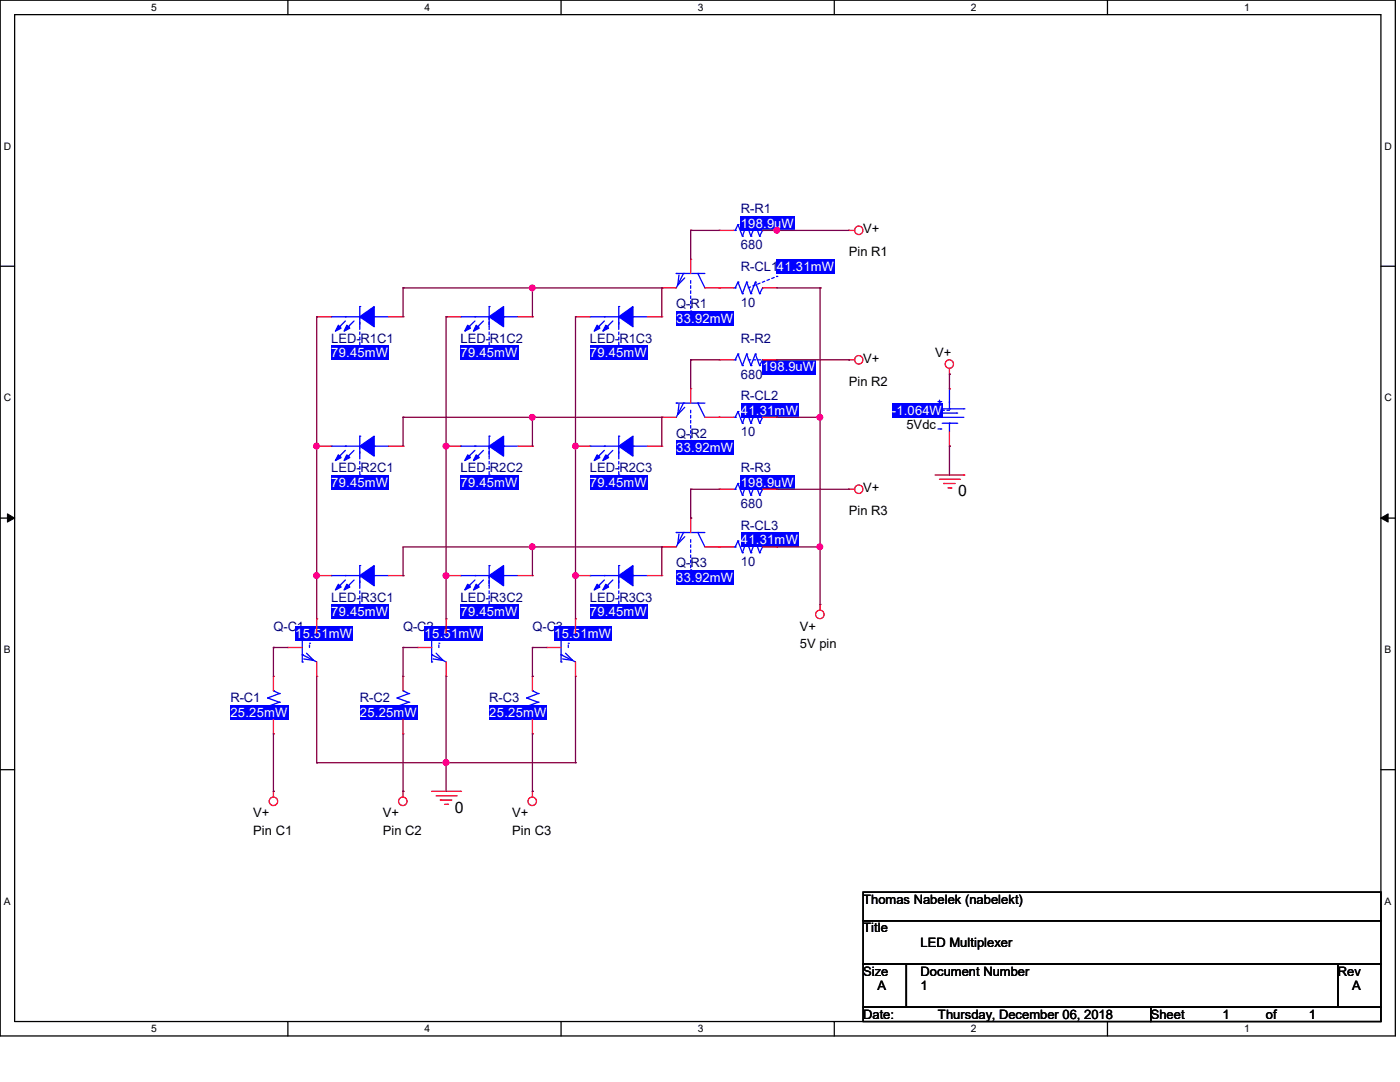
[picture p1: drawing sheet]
<svg xmlns="http://www.w3.org/2000/svg" width="279mm" height="216mm" viewBox="0 0 279 216" stroke-linecap="round" stroke-linejoin="round" font-family="sans-serif">
<path d="M0 0h278.5v206.7h-278.5zM2.9 2.9h272.7v200.9h-272.7z" fill="none" stroke="#000" stroke-width=".25"/>
<g fill="#fff">
<path d="M30.2 .3h1.1v2.3h-1.1z"/>
<path d="M30.2 204.1h1.1v2.3h-1.1z"/>
</g>
<path d="M57.4 0v2.9M57.4 203.8v2.9" fill="none" stroke="#000" stroke-width=".25"/>
<g fill="#fff">
<path d="M84.7 .3h1.1v2.3h-1.1z"/>
<path d="M84.7 204.1h1.1v2.3h-1.1z"/>
</g>
<path d="M112 0v2.9M112 203.8v2.9" fill="none" stroke="#000" stroke-width=".25"/>
<g fill="#fff">
<path d="M139.2 .3h1.1v2.3h-1.1z"/>
<path d="M139.2 204.1h1.1v2.3h-1.1z"/>
</g>
<path d="M166.5 0v2.9M166.5 203.8v2.9" fill="none" stroke="#000" stroke-width=".25"/>
<g fill="#fff">
<path d="M193.8 .3h1.1v2.3h-1.1z"/>
<path d="M193.8 204.1h1.1v2.3h-1.1z"/>
</g>
<path d="M221 0v2.9M221 203.8v2.9" fill="none" stroke="#000" stroke-width=".25"/>
<g fill="#fff">
<path d="M248.3 .3h1.1v2.3h-1.1z"/>
<path d="M248.3 204.1h1.1v2.3h-1.1z"/>
<path d="M.8 28h1.4v2.3h-1.4z"/>
<path d="M276.3 28h1.4v2.3h-1.4z"/>
<path d="M.8 78.2h1.4v2.3h-1.4z"/>
<path d="M276.3 78.2h1.4v2.3h-1.4z"/>
</g>
<path d="M0 53.1h2.9M275.6 53.1h2.9" fill="none" stroke="#000" stroke-width=".25"/>
<g fill="#fff">
<path d="M.8 128.5h1.3v2.2h-1.3z"/>
<path d="M276.3 128.5h1.3v2.2h-1.3z"/>
</g>
<path d="M0 103.4h2.9M275.6 103.4h2.9" fill="none" stroke="#000" stroke-width=".25"/>
<path d="M1.5 102.5l1.4 .9-1.4 .8zM275.6 103.4l1.4-.9v1.7z" fill="#000" stroke="#000" stroke-width=".2"/>
<g fill="#fff">
<path d="M.8 178.7h1.3v2.2h-1.3z"/>
<path d="M276.3 178.7h1.3v2.2h-1.3z"/>
</g>
<path d="M0 153.6h2.9M275.6 153.6h2.9M172.3 178h103.3v5.7h-103.3zM172.3 183.7h103.3v8.7h-103.3zM172.3 192.4h8.6v8.6h-8.6zM180.9 192.4h86.1v8.6h-86.1zM267 192.4h8.6v8.6h-8.6zM172.3 201h57.4v2.8h-57.4zM229.7 201h45.9v2.8h-45.9z" fill="none" stroke="#000" stroke-width=".25"/>
<g fill="none" stroke="#f00" stroke-width=".25">
<path d="M169.4 46h.1M169.4 46h1.2M169.4 71.8h.1M169.4 71.8h1.2M189.5 74.7h.1M189.5 73.5v1.2M169.4 97.6h.1M169.4 97.6h1.2M186.6 94.8h5.8M187.5 95.6h4M188.3 96.5h.1M188.3 96.5h2.3"/>
<path d="M189.2 97.4h.6M189.8 97.4h.1M191.5 95.6h.1M192.4 94.8h.1M163.7 120.6h.1M163.7 120.6v1.2M54.6 157.9h.1M54.6 157.9v1.1M80.4 157.9h.1M80.4 157.9v1.1M86.1 157.9h5.8M87 158.8h4"/>
<path d="M87.9 159.6h.1M87.9 159.6h2.3M91 158.8h.1M91.9 157.9h.1M106.3 157.9h.1M106.3 157.9v1.1M88.7 160.5h.6M89.3 160.5h.1"/>
<circle cx="171.4" cy="45.9" r=".83"/>
<circle cx="171.4" cy="71.8" r=".83"/>
<circle cx="189.5" cy="72.6" r=".83"/>
<circle cx="171.4" cy="97.6" r=".83"/>
<circle cx="163.6" cy="122.6" r=".85"/>
<circle cx="54.6" cy="159.9" r=".85"/>
<circle cx="80.4" cy="159.9" r=".85"/>
<circle cx="106.2" cy="159.9" r=".85"/>
</g>
<g fill="none" stroke="#00f" stroke-width=".25">
<path d="M53.4 139.3h.1M53.4 139.3l2.4 .8M54.6 137.8h.1M54.6 137.8l1.2 .6M55.8 138.4h.1M55.8 138.4l-2.4 .9M53.4 142.7h.1M53.4 141h.1M53.4 142.7l1.2 .6M53.4 141l2.4 .9M54.6 143.3h.1M54.6 143.3v.3"/>
<path d="M55.8 141.9h.1M55.8 140.1h.1M55.8 141.9l-2.4 .8M55.8 140.1l-2.4 .9"/>
</g>
<g fill="#00f">
<path d="M46 140.7h1.5v2.9h-1.5z"/>
<path d="M47.5 140.7h10v2.9h-10z"/>
</g>
<path d="M54.6 135h.1M54.6 135v2.8M54.6 146.4h.1M54.6 143.6v2.8" fill="none" stroke="#f00" stroke-width=".25"/>
<g fill="none" stroke="#00f" stroke-width=".25">
<path d="M146.4 57.4h.3M146.7 57.4h.1M147.3 56.3h.1M147.3 56.3l-.6 1.1M147.3 56.3l.9 2.3M148.2 58.6h.1M149 56.3h.1M149 56.3l-.8 2.3M149 56.3l.9 2.3M149.9 58.6h.1M150.7 56.3h.1M150.7 56.3l-.8 2.3"/>
<path d="M150.7 56.3l.9 2.3M151.6 58.6h.1M152.2 57.4h.1M152.2 57.4l-.6 1.2"/>
</g>
<g fill="#00f">
<path d="M155 51.7h3.1v2.9h-3.1z"/>
<path d="M158.1 51.7h8.5v2.9h-8.5z"/>
</g>
<path d="M149.3 57.4l5.7-2.2M155 55.2h.1" fill="none" stroke="#00f" stroke-width=".25" stroke-dasharray=".5"/>
<path d="M143.6 57.4h.1M143.6 57.4h2.8M152.2 57.4h2.8M155 57.4h.1" fill="none" stroke="#f00" stroke-width=".25"/>
<g fill="#00f" stroke="#00f" stroke-width=".25">
<path d="M97.6 89l2.9-2v4z" fill-rule="evenodd"/>
<path d="M95 90.8l.6 .5-1.1 .6z" fill-rule="evenodd"/>
<path d="M93.3 90.8l.6 .5-1.1 .6z" fill-rule="evenodd"/>
</g>
<path d="M91.9 89h.1M91.9 89h5.7M93.6 91h.1M94.8 89h.1M94.8 89.9l-1.2 1.1M95.3 91h.1M96.5 89.9l-1.2 1.1M97.6 87h.1M97.6 87v4M100.5 89h.1M100.5 89h2.9" fill="none" stroke="#00f" stroke-width=".25"/>
<g fill="#00f">
<path d="M91.9 94.8h1.5v2.9h-1.5z"/>
<path d="M93.4 94.8h10v2.9h-10z"/>
</g>
<path d="M97.6 89v5.8M97.6 94.8h.1" fill="none" stroke="#00f" stroke-width=".25" stroke-dasharray=".5"/>
<path d="M89 89h.1M89 89h2.9M103.4 89h2.9M106.3 89h.1" fill="none" stroke="#f00" stroke-width=".25"/>
<path d="M60.3 127.8h.1M60.3 130.6h.1M60.3 132.1h.1M60.3 130.6l2.9 1.5M60.3 126.3v5.8M61.2 130.3l1.4 1.5-2-.3M63.2 126.3l-2.9 1.5" fill="none" stroke="#00f" stroke-width=".25"/>
<g fill="#00f">
<path d="M58.9 124.9h1.5v2.9h-1.5z"/>
<path d="M60.4 124.9h10v2.9h-10z"/>
</g>
<path d="M61.8 129.2v-.8M61.8 128.4h.1" fill="none" stroke="#00f" stroke-width=".25" stroke-dasharray=".5"/>
<path d="M57.4 129.2h.1M57.4 129.2h2.9M63.2 123.5h.1M63.2 135h.1M63.2 123.5v2.8M63.2 132.1v2.9" fill="none" stroke="#f00" stroke-width=".25"/>
<g fill="#00f" stroke="#00f" stroke-width=".25">
<path d="M123.5 114.9l2.8-2v4z" fill-rule="evenodd"/>
<path d="M120.9 116.6l.6 .5-1.2 .6z" fill-rule="evenodd"/>
<path d="M119.2 116.6l.5 .5-1.1 .6z" fill-rule="evenodd"/>
</g>
<path d="M117.7 114.9h.1M117.7 114.9h5.8M119.5 116.9h.1M120.6 114.9h.1M120.6 115.7l-1.1 1.2M121.2 116.9h.1M122.3 115.7l-1.1 1.2M123.5 112.9h.1M123.5 112.9v4M126.3 114.9h.1M126.3 114.9h2.9" fill="none" stroke="#00f" stroke-width=".25"/>
<g fill="#00f">
<path d="M117.7 120.6h1.6v2.9h-1.6z"/>
<path d="M119.3 120.6h9.9v2.9h-9.9z"/>
</g>
<path d="M123.5 114.9v5.7M123.5 120.6h.1" fill="none" stroke="#00f" stroke-width=".25" stroke-dasharray=".5"/>
<path d="M114.9 114.9h.1M114.9 114.9h2.8M129.2 114.9h2.9M132.1 114.9h.1" fill="none" stroke="#f00" stroke-width=".25"/>
<g fill="#00f" stroke="#00f" stroke-width=".25">
<path d="M71.8 63.2l2.9-2v4z" fill-rule="evenodd"/>
<path d="M69.2 64.9l.6 .6-1.1 .6z" fill-rule="evenodd"/>
<path d="M67.5 64.9l.6 .6-1.2 .6z" fill-rule="evenodd"/>
</g>
<path d="M66.1 63.2h.1M66.1 63.2h5.7M67.8 65.2h.1M68.9 63.2h.1M68.9 64.1l-1.1 1.1M69.5 65.2h.1M70.7 64.1l-1.2 1.1M71.8 61.2h.1M71.8 61.2v4M74.7 63.2h.1M74.7 63.2h2.9" fill="none" stroke="#00f" stroke-width=".25"/>
<g fill="#00f">
<path d="M66.1 68.9h1.5v2.9h-1.5z"/>
<path d="M67.6 68.9h10v2.9h-10z"/>
</g>
<path d="M71.8 63.2v5.7M71.8 68.9h.1" fill="none" stroke="#00f" stroke-width=".25" stroke-dasharray=".5"/>
<path d="M63.2 63.2h.1M63.2 63.2h2.9M77.6 63.2h2.8M80.4 63.2h.1" fill="none" stroke="#f00" stroke-width=".25"/>
<g fill="#00f" stroke="#00f" stroke-width=".25">
<path d="M71.8 89l2.9-2v4z" fill-rule="evenodd"/>
<path d="M69.2 90.8l.6 .5-1.1 .6z" fill-rule="evenodd"/>
<path d="M67.5 90.8l.6 .5-1.2 .6z" fill-rule="evenodd"/>
</g>
<path d="M66.1 89h.1M66.1 89h5.7M67.8 91h.1M68.9 89h.1M68.9 89.9l-1.1 1.1M69.5 91h.1M70.7 89.9l-1.2 1.1M71.8 87h.1M71.8 87v4M74.7 89h.1M74.7 89h2.9" fill="none" stroke="#00f" stroke-width=".25"/>
<g fill="#00f">
<path d="M66.1 94.8h1.5v2.9h-1.5z"/>
<path d="M67.6 94.8h10v2.9h-10z"/>
</g>
<path d="M71.8 89v5.8M71.8 94.8h.1" fill="none" stroke="#00f" stroke-width=".25" stroke-dasharray=".5"/>
<path d="M63.2 89h.1M63.2 89h2.9M77.6 89h2.8M80.4 89h.1" fill="none" stroke="#f00" stroke-width=".25"/>
<g fill="none" stroke="#00f" stroke-width=".25">
<path d="M187.5 79.8v.6M189.5 77.6h.1M189.5 77.6v4M186.6 83.3h.1M186.6 83.3h5.8M186.6 81.6h5.8M187.2 80.1h.5M187.2 85.6h.5M187.5 80.4h.1M187.7 80.1h.1M187.7 85.6h.1M188 82.4h2.9"/>
<path d="M188 84.5h2.9M189.5 81.6h.1M189.5 84.5h.1M189.5 84.5v1.6M190.9 82.4h.1M190.9 84.5h.1M192.4 81.6h.1"/>
</g>
<g fill="#00f">
<path d="M178 80.4h4.6v2.9h-4.6z"/>
<path d="M182.6 80.4h5.4v2.9h-5.4z"/>
</g>
<path d="M188 81.9h.1M189.5 81.9h-1.5" fill="none" stroke="#00f" stroke-width=".25" stroke-dasharray=".5"/>
<path d="M189.5 77.6h.1M189.5 89h.1M189.5 86.1v2.9" fill="none" stroke="#f00" stroke-width=".25"/>
<g fill="none" stroke="#00f" stroke-width=".25">
<path d="M146.4 46h.3M146.7 46h.1M147.3 44.8h.1M147.3 44.8l-.6 1.2M147.3 44.8l.9 2.3M148.2 47.1h.1M149 44.8h.1M149 44.8l-.8 2.3M149 44.8l.9 2.3M149.9 47.1h.1M150.7 44.8h.1M150.7 44.8l-.8 2.3"/>
<path d="M150.7 44.8l.9 2.3M151.6 47.1h.1M152.2 46h.1M152.2 46l-.6 1.1"/>
</g>
<g fill="#00f">
<path d="M147.9 43.1h5.2v2.9h-5.2z"/>
<path d="M153.1 43.1h5.4v2.9h-5.4z"/>
</g>
<path d="M143.6 46h.1M143.6 46h2.8M152.2 46h2.8M155 46h.1" fill="none" stroke="#f00" stroke-width=".25"/>
<path d="M135 54.6h.1M135 54.6h5.7M135.5 54.9l-.2 2 1.4-1.4M136.4 54.6h.1M136.4 54.6l-1.4 2.8M139.3 54.6h.1M139.3 54.6l1.4 2.8" fill="none" stroke="#00f" stroke-width=".25"/>
<g fill="#00f">
<path d="M135 62.1h1.5v2.8h-1.5z"/>
<path d="M136.5 62.1h10v2.8h-10z"/>
</g>
<path d="M137.8 56v6.1M137.8 62.1h.1" fill="none" stroke="#00f" stroke-width=".25" stroke-dasharray=".5"/>
<path d="M132.1 57.4h.1M132.1 57.4h2.9M137.8 51.7h.1M137.8 51.7v2.9M140.7 57.4h2.9M143.6 57.4h.1" fill="none" stroke="#f00" stroke-width=".25"/>
<g fill="none" stroke="#00f" stroke-width=".25">
<path d="M146.4 83.3h.3M146.7 83.3h.1M147.3 82.1h.1M147.3 82.1l-.6 1.2M147.3 82.1l.9 2.4M148.2 84.5h.1M149 82.1h.1M149 82.1l-.8 2.4M149 82.1l.9 2.4M149.9 84.5h.1M150.7 82.1h.1M150.7 82.1l-.8 2.4"/>
<path d="M150.7 82.1l.9 2.4M151.6 84.5h.1M152.2 83.3h.1M152.2 83.3l-.6 1.2"/>
</g>
<g fill="#00f">
<path d="M147.9 80.4h1.5v2.9h-1.5z"/>
<path d="M149.4 80.4h10v2.9h-10z"/>
</g>
<path d="M143.6 83.3h.1M143.6 83.3h2.8M152.2 83.3h2.8M155 83.3h.1" fill="none" stroke="#f00" stroke-width=".25"/>
<g fill="#00f" stroke="#00f" stroke-width=".25">
<path d="M71.8 114.9l2.9-2v4z" fill-rule="evenodd"/>
<path d="M69.2 116.6l.6 .5-1.1 .6z" fill-rule="evenodd"/>
<path d="M67.5 116.6l.6 .5-1.2 .6z" fill-rule="evenodd"/>
</g>
<path d="M66.1 114.9h.1M66.1 114.9h5.7M67.8 116.9h.1M68.9 114.9h.1M68.9 115.7l-1.1 1.2M69.5 116.9h.1M70.7 115.7l-1.2 1.2M71.8 112.9h.1M71.8 112.9v4M74.7 114.9h.1M74.7 114.9h2.9" fill="none" stroke="#00f" stroke-width=".25"/>
<g fill="#00f">
<path d="M66.1 120.6h1.5v2.9h-1.5z"/>
<path d="M67.6 120.6h10v2.9h-10z"/>
</g>
<path d="M71.8 114.9v5.7M71.8 120.6h.1" fill="none" stroke="#00f" stroke-width=".25" stroke-dasharray=".5"/>
<path d="M63.2 114.9h.1M63.2 114.9h2.9M77.6 114.9h2.8M80.4 114.9h.1" fill="none" stroke="#f00" stroke-width=".25"/>
<g fill="#00f" stroke="#00f" stroke-width=".25">
<path d="M97.6 63.2l2.9-2v4z" fill-rule="evenodd"/>
<path d="M95 64.9l.6 .6-1.1 .6z" fill-rule="evenodd"/>
<path d="M93.3 64.9l.6 .6-1.1 .6z" fill-rule="evenodd"/>
</g>
<path d="M91.9 63.2h.1M91.9 63.2h5.7M93.6 65.2h.1M94.8 63.2h.1M94.8 64.1l-1.2 1.1M95.3 65.2h.1M96.5 64.1l-1.2 1.1M97.6 61.2h.1M97.6 61.2v4M100.5 63.2h.1M100.5 63.2h2.9" fill="none" stroke="#00f" stroke-width=".25"/>
<g fill="#00f">
<path d="M91.9 68.9h1.5v2.9h-1.5z"/>
<path d="M93.4 68.9h10v2.9h-10z"/>
</g>
<path d="M97.6 63.2v5.7M97.6 68.9h.1" fill="none" stroke="#00f" stroke-width=".25" stroke-dasharray=".5"/>
<path d="M89 63.2h.1M89 63.2h2.9M103.4 63.2h2.9M106.3 63.2h.1" fill="none" stroke="#f00" stroke-width=".25"/>
<g fill="none" stroke="#00f" stroke-width=".25">
<path d="M79.2 139.3h.1M79.2 139.3l2.4 .8M80.4 137.8h.1M80.4 137.8l1.2 .6M81.6 138.4h.1M81.6 138.4l-2.4 .9M79.2 142.7h.1M79.2 141h.1M79.2 142.7l1.2 .6M79.2 141l2.4 .9M80.4 143.3h.1M80.4 143.3v.3"/>
<path d="M81.6 141.9h.1M81.6 140.1h.1M81.6 141.9l-2.4 .8M81.6 140.1l-2.4 .9"/>
</g>
<g fill="#00f">
<path d="M71.8 140.7h1.5v2.9h-1.5z"/>
<path d="M73.3 140.7h10v2.9h-10z"/>
</g>
<path d="M80.4 135h.1M80.4 135v2.8M80.4 146.4h.1M80.4 143.6v2.8" fill="none" stroke="#f00" stroke-width=".25"/>
<path d="M112 127.8h.1M112 130.6h.1M112 132.1h.1M112 130.6l2.9 1.5M112 126.3v5.8M112.9 130.3l1.4 1.5-2-.3M114.9 126.3l-2.9 1.5" fill="none" stroke="#00f" stroke-width=".25"/>
<g fill="#00f">
<path d="M110.6 124.9h1.5v2.9h-1.5z"/>
<path d="M112.1 124.9h10v2.9h-10z"/>
</g>
<path d="M113.4 129.2v-.8M113.4 128.4h.1" fill="none" stroke="#00f" stroke-width=".25" stroke-dasharray=".5"/>
<path d="M109.1 129.2h.1M109.1 129.2h2.9M114.9 123.5h.1M114.9 135h.1M114.9 123.5v2.8M114.9 132.1v2.9" fill="none" stroke="#f00" stroke-width=".25"/>
<path d="M135 106.3h.1M135 106.3h5.7M135.5 106.6l-.2 1.9 1.4-1.4M136.4 106.3h.1M136.4 106.3l-1.4 2.8M139.3 106.3h.1M139.3 106.3l1.4 2.8" fill="none" stroke="#00f" stroke-width=".25"/>
<g fill="#00f">
<path d="M135 113.7h1.5v2.9h-1.5z"/>
<path d="M136.5 113.7h10v2.9h-10z"/>
</g>
<path d="M137.8 107.7v6M137.8 113.7h.1" fill="none" stroke="#00f" stroke-width=".25" stroke-dasharray=".5"/>
<path d="M132.1 109.1h.1M132.1 109.1h2.9M137.8 103.4h.1M137.8 103.4v2.9M140.7 109.1h2.9M143.6 109.1h.1" fill="none" stroke="#f00" stroke-width=".25"/>
<g fill="none" stroke="#00f" stroke-width=".25">
<path d="M105.1 139.3h.1M105.1 139.3l2.3 .8M106.3 137.8h.1M106.3 137.8l1.1 .6M107.4 138.4h.1M107.4 138.4l-2.3 .9M105.1 142.7h.1M105.1 141h.1M105.1 142.7l1.2 .6M105.1 141l2.3 .9M106.3 143.3h.1M106.3 143.3v.3"/>
<path d="M107.4 141.9h.1M107.4 140.1h.1M107.4 141.9l-2.3 .8M107.4 140.1l-2.3 .9"/>
</g>
<g fill="#00f">
<path d="M97.6 140.7h3.1v2.9h-3.1z"/>
<path d="M100.7 140.7h8.5v2.9h-8.5z"/>
</g>
<path d="M106.3 135h.1M106.3 135v2.8M106.3 146.4h.1M106.3 143.6v2.8" fill="none" stroke="#f00" stroke-width=".25"/>
<path d="M86.1 127.8h.1M86.1 130.6h.1M86.1 132.1h.1M86.1 130.6l2.9 1.5M86.1 126.3v5.8M87 130.3l1.4 1.5-2-.3M89 126.3l-2.9 1.5" fill="none" stroke="#00f" stroke-width=".25"/>
<g fill="#00f">
<path d="M84.7 124.9h3.1v2.9h-3.1z"/>
<path d="M87.8 124.9h8.5v2.9h-8.5z"/>
</g>
<path d="M87.6 129.2v-.8M87.6 128.4h.1" fill="none" stroke="#00f" stroke-width=".25" stroke-dasharray=".5"/>
<path d="M83.3 129.2h.1M83.3 129.2h2.8M89 123.5h.1M89 135h.1M89 123.5v2.8M89 132.1v2.9" fill="none" stroke="#f00" stroke-width=".25"/>
<path d="M135 80.4h.1M135 80.4h5.7M135.5 80.7l-.2 2 1.4-1.4M136.4 80.4h.1M136.4 80.4l-1.4 2.9M139.3 80.4h.1M139.3 80.4l1.4 2.9" fill="none" stroke="#00f" stroke-width=".25"/>
<g fill="#00f">
<path d="M135 87.9h1.5v2.9h-1.5z"/>
<path d="M136.5 87.9h10v2.9h-10z"/>
</g>
<path d="M137.8 81.9v6M137.8 87.9h.1" fill="none" stroke="#00f" stroke-width=".25" stroke-dasharray=".5"/>
<path d="M137.8 77.6h.1M137.8 77.6v2.8M132.1 83.3h.1M132.1 83.3h2.9M140.7 83.3h2.9M143.6 83.3h.1" fill="none" stroke="#f00" stroke-width=".25"/>
<g fill="#00f" stroke="#00f" stroke-width=".25">
<path d="M123.5 63.2l2.8-2v4z" fill-rule="evenodd"/>
<path d="M120.9 64.9l.6 .6-1.2 .6z" fill-rule="evenodd"/>
<path d="M119.2 64.9l.5 .6-1.1 .6z" fill-rule="evenodd"/>
</g>
<path d="M117.7 63.2h.1M117.7 63.2h5.8M119.5 65.2h.1M120.6 63.2h.1M120.6 64.1l-1.1 1.1M121.2 65.2h.1M122.3 64.1l-1.1 1.1M123.5 61.2h.1M123.5 61.2v4M126.3 63.2h.1M126.3 63.2h2.9" fill="none" stroke="#00f" stroke-width=".25"/>
<g fill="#00f">
<path d="M117.7 68.9h1.6v2.9h-1.6z"/>
<path d="M119.3 68.9h9.9v2.9h-9.9z"/>
</g>
<path d="M123.5 63.2v5.7M123.5 68.9h.1" fill="none" stroke="#00f" stroke-width=".25" stroke-dasharray=".5"/>
<path d="M114.9 63.2h.1M114.9 63.2h2.8M129.2 63.2h2.9M132.1 63.2h.1" fill="none" stroke="#f00" stroke-width=".25"/>
<g fill="none" stroke="#00f" stroke-width=".25">
<path d="M146.4 97.6h.3M146.7 97.6h.1M147.3 96.5h.1M147.3 96.5l-.6 1.1M147.3 96.5l.9 2.3M148.2 98.8h.1M149 96.5h.1M149 96.5l-.8 2.3M149 96.5l.9 2.3M149.9 98.8h.1M150.7 96.5h.1M150.7 96.5l-.8 2.3"/>
<path d="M150.7 96.5l.9 2.3M151.6 98.8h.1M152.2 97.6h.1M152.2 97.6l-.6 1.2"/>
</g>
<g fill="#00f">
<path d="M147.9 94.8h5.2v2.9h-5.2z"/>
<path d="M153.1 94.8h5.4v2.9h-5.4z"/>
</g>
<path d="M143.6 97.6h.1M143.6 97.6h2.8M152.2 97.6h2.8M155 97.6h.1" fill="none" stroke="#f00" stroke-width=".25"/>
<g fill="#00f" stroke="#00f" stroke-width=".25">
<path d="M97.6 114.9l2.9-2v4z" fill-rule="evenodd"/>
<path d="M95 116.6l.6 .5-1.1 .6z" fill-rule="evenodd"/>
<path d="M93.3 116.6l.6 .5-1.1 .6z" fill-rule="evenodd"/>
</g>
<path d="M91.9 114.9h.1M91.9 114.9h5.7M93.6 116.9h.1M94.8 114.9h.1M94.8 115.7l-1.2 1.2M95.3 116.9h.1M96.5 115.7l-1.2 1.2M97.6 112.9h.1M97.6 112.9v4M100.5 114.9h.1M100.5 114.9h2.9" fill="none" stroke="#00f" stroke-width=".25"/>
<g fill="#00f">
<path d="M91.9 120.6h1.5v2.9h-1.5z"/>
<path d="M93.4 120.6h10v2.9h-10z"/>
</g>
<path d="M97.6 114.9v5.7M97.6 120.6h.1" fill="none" stroke="#00f" stroke-width=".25" stroke-dasharray=".5"/>
<path d="M89 114.9h.1M89 114.9h2.9M103.4 114.9h2.9M106.3 114.9h.1" fill="none" stroke="#f00" stroke-width=".25"/>
<g fill="none" stroke="#00f" stroke-width=".25">
<path d="M146.4 71.8h.3M146.7 71.8h.1M147.3 70.7h.1M147.3 70.7l-.6 1.1M147.3 70.7l.9 2.2M148.2 72.9h.1M149 70.7h.1M149 70.7l-.8 2.2M149 70.7l.9 2.2M149.9 72.9h.1M150.7 70.7h.1M150.7 70.7l-.8 2.2"/>
<path d="M150.7 70.7l.9 2.2M151.6 72.9h.1M152.2 71.8h.1M152.2 71.8l-.6 1.1"/>
</g>
<g fill="#00f">
<path d="M152.2 71.8h4.4v2.9h-4.4z"/>
<path d="M156.6 71.8h6.2v2.9h-6.2z"/>
</g>
<path d="M149.3 71.8h2.9M152.2 71.8h.1" fill="none" stroke="#00f" stroke-width=".25" stroke-dasharray=".5"/>
<path d="M143.6 71.8h.1M143.6 71.8h2.8M152.2 71.8h2.8M155 71.8h.1" fill="none" stroke="#f00" stroke-width=".25"/>
<g fill="#00f" stroke="#00f" stroke-width=".25">
<path d="M123.5 89l2.8-2v4z" fill-rule="evenodd"/>
<path d="M120.9 90.8l.6 .5-1.2 .6z" fill-rule="evenodd"/>
<path d="M119.2 90.8l.5 .5-1.1 .6z" fill-rule="evenodd"/>
</g>
<path d="M117.7 89h.1M117.7 89h5.8M119.5 91h.1M120.6 89h.1M120.6 89.9l-1.1 1.1M121.2 91h.1M122.3 89.9l-1.1 1.1M123.5 87h.1M123.5 87v4M126.3 89h.1M126.3 89h2.9" fill="none" stroke="#00f" stroke-width=".25"/>
<g fill="#00f">
<path d="M117.7 94.8h1.6v2.9h-1.6z"/>
<path d="M119.3 94.8h9.9v2.9h-9.9z"/>
</g>
<path d="M123.5 89v5.8M123.5 94.8h.1" fill="none" stroke="#00f" stroke-width=".25" stroke-dasharray=".5"/>
<path d="M114.9 89h.1M114.9 89h2.8M129.2 89h2.9M132.1 89h.1" fill="none" stroke="#f00" stroke-width=".25"/>
<g fill="none" stroke="#00f" stroke-width=".25">
<path d="M146.4 109.1h.3M146.7 109.1h.1M147.3 107.9h.1M147.3 107.9l-.6 1.2M147.3 107.9l.9 2.4M148.2 110.3h.1M149 107.9h.1M149 107.9l-.8 2.4M149 107.9l.9 2.4M149.9 110.3h.1M150.7 107.9h.1M150.7 107.9l-.8 2.4"/>
<path d="M150.7 107.9l.9 2.4M151.6 110.3h.1M152.2 109.1h.1M152.2 109.1l-.6 1.2"/>
</g>
<g fill="#00f">
<path d="M147.9 106.3h1.5v2.8h-1.5z"/>
<path d="M149.4 106.3h10v2.8h-10z"/>
</g>
<path d="M143.6 109.1h.1M143.6 109.1h2.8M152.2 109.1h2.8M155 109.1h.1" fill="none" stroke="#f00" stroke-width=".25"/>
<g fill="none" stroke="#800040" stroke-width=".25">
<path d="M80.4 57.4h.1M80.4 57.4v5.8M80.4 57.4h51.7M106.3 57.4h.1M106.3 57.4v5.8M132.1 57.4h.1M132.1 57.4v5.8M137.8 46h.1M137.8 46h5.8M137.8 46v5.7M152.2 46h17.2M155 46h.1"/>
<path d="M155 57.4h8.7M163.7 57.4h.1M163.7 57.4v63.2M63.2 63.2h.1M63.2 63.2v60.3M89 63.2h.1M89 63.2v60.3M114.9 63.2h.1M114.9 63.2v60.3M137.8 71.8h.1M137.8 71.8v5.8M137.8 71.8h5.8"/>
<path d="M155 71.8h14.4M169.4 71.8h.1M189.5 74.7h.1M189.5 74.7v2.9M63.2 89h.1M80.4 83.3h.1M80.4 83.3v5.7M80.4 83.3h51.7M89 89h.1M106.3 83.3h.1M106.3 83.3v5.7M114.9 89h.1"/>
<path d="M132.1 83.3h.1M132.1 83.3v5.7M137.8 97.6h.1M137.8 97.6v5.8M137.8 97.6h5.8M155 83.3h8.7M155 97.6h14.4M163.7 83.3h.1M169.4 97.6h.1M189.5 89h.1M189.5 89v5.8M63.2 114.9h.1"/>
<path d="M80.4 114.9h.1M89 114.9h.1M106.3 109.1h.1M106.3 109.1v5.8M114.9 114.9h.1M132.1 109.1h.1M132.1 109.1h-51.7v5.8M132.1 109.1v5.8M137.8 103.4h.1M155 109.1h8.7M163.7 109.1h.1M54.6 129.2h.1"/>
<path d="M54.6 129.2h2.8M54.6 129.2v5.8M63.2 135v17.2M80.4 129.2h.1M80.4 129.2h2.9M80.4 129.2v5.8M89 135v22.9M106.3 129.2h.1M106.3 135h.1M106.3 129.2h2.8M106.3 129.2v5.8M114.9 135v17.2"/>
<path d="M54.6 157.9h.1M54.6 146.4v11.5M63.2 152.2h.1M63.2 152.2h51.7M80.4 157.9h.1M80.4 146.4v11.5M89 152.2h.1M106.3 157.9h.1M106.3 146.4v11.5M114.9 152.2h.1"/>
</g>
<g fill="#f0f" stroke="#f0f" stroke-width=".25">
<circle cx="89" cy="114.9" r=".56"/>
<circle cx="89" cy="89" r=".56"/>
<circle cx="114.9" cy="114.9" r=".55"/>
<circle cx="114.9" cy="89" r=".55"/>
<circle cx="63.2" cy="114.9" r=".55"/>
<circle cx="63.2" cy="89" r=".55"/>
<circle cx="106.2" cy="109.1" r=".55"/>
<circle cx="106.2" cy="83.3" r=".55"/>
<circle cx="106.2" cy="57.4" r=".55"/>
<circle cx="89" cy="152.1" r=".56"/>
<circle cx="163.6" cy="109.1" r=".55"/>
<circle cx="163.6" cy="83.3" r=".55"/>
<circle cx="155" cy="46" r=".55"/>
</g>
<g font-size="3.1">
<text x="191.2" y="99">0</text>
<text x="90.8" y="162.1">0</text>
</g>
<g font-size="2.6" fill="#000080">
<text x="147.9" y="42.5">R-R1</text>
<text x="147.9" y="49.7">680</text>
<text x="147.9" y="54.1">R-CL141.31mW</text>
<text x="135" y="61.5">Q-R1</text>
<text x="147.9" y="61.2">10</text>
<text x="66.1" y="68.4">LED-R1C1</text>
<text x="91.9" y="68.4">LED-R1C2</text>
<text x="117.7" y="68.4">LED-R1C3</text>
<text x="147.9" y="68.4">R-R2</text>
<text x="147.9" y="75.6">680</text>
<text x="147.9" y="79.9">R-CL2</text>
<text x="135" y="87.3">Q-R2</text>
<text x="147.9" y="87">10</text>
<text x="66.1" y="94.2">LED-R2C1</text>
<text x="91.9" y="94.2">LED-R2C2</text>
<text x="117.7" y="94.2">LED-R2C3</text>
<text x="147.9" y="94.2">R-R3</text>
<text x="147.9" y="101.4">680</text>
<text x="147.9" y="105.7">R-CL3</text>
<text x="135" y="113.2">Q-R3</text>
<text x="147.9" y="112.9">10</text>
<text x="54.6" y="125.8">Q-C1</text>
<text x="66.1" y="120.1">LED-R3C1</text>
<text x="80.4" y="125.8">Q-C2</text>
<text x="91.9" y="120.1">LED-R3C2</text>
<text x="106.3" y="125.8">Q-C3</text>
<text x="117.7" y="120.1">LED-R3C3</text>
<text x="46" y="140.2">R-C1</text>
<text x="48.9" y="143">680</text>
<text x="71.8" y="140.2">R-C2</text>
<text x="74.7" y="143">680</text>
<text x="97.6" y="140.2">R-C3</text>
</g>
<g font-size="2.6" fill="#fff">
<text x="147.9" y="45.4">198.9uW</text>
<text x="135" y="64.4">33.92mW</text>
<text x="66.1" y="71.2">79.45mW</text>
<text x="91.9" y="71.2">79.45mW</text>
<text x="117.7" y="71.2">79.45mW</text>
<text x="152.2" y="74.1">198.9uW</text>
<text x="147.9" y="82.8">41.31mW</text>
<text x="178" y="82.8">-1.064W</text>
<text x="135" y="90.2">33.92mW</text>
<text x="66.1" y="97.1">79.45mW</text>
<text x="91.9" y="97.1">79.45mW</text>
<text x="117.7" y="97.1">79.45mW</text>
<text x="147.9" y="97.1">198.9uW</text>
<text x="147.9" y="108.6">41.31mW</text>
<text x="135" y="116">33.92mW</text>
<text x="66.1" y="122.9">79.45mW</text>
<text x="91.9" y="122.9">79.45mW</text>
<text x="117.7" y="122.9">79.45mW</text>
<text x="58.9" y="127.3">1</text>
<text x="60.4" y="127.3">5.51mW</text>
<text x="84.7" y="127.3">15.51mW</text>
<text x="110.6" y="127.3">1</text>
<text x="112.1" y="127.3">5.51mW</text>
<text x="46" y="143">25.25mW</text>
<text x="71.8" y="143">25.25mW</text>
<text x="97.6" y="143">25680</text>
<text x="100.7" y="143">.25mW</text>
</g>
<g font-size="2.6">
<text x="172.3" y="46.6">V+</text>
<text x="169.4" y="51.2">Pin R1</text>
<text x="186.6" y="71.2">V+</text>
<text x="169.4" y="77">Pin R2</text>
<text x="172.3" y="72.4">V+</text>
<text x="180.9" y="85.6">5Vdc</text>
<text x="172.3" y="98.3">V+</text>
<text x="169.4" y="102.8">Pin R3</text>
<text x="159.6" y="125.8">V+</text>
<text x="159.6" y="129.2">5V pin</text>
<text x="50.5" y="163.1">V+</text>
<text x="50.5" y="166.5">Pin C1</text>
<text x="76.4" y="163.1">V+</text>
<text x="76.4" y="166.5">Pin C2</text>
<text x="102.2" y="163.1">V+</text>
<text x="102.2" y="166.5">Pin C3</text>
<text x="172.3" y="180.3">Thomas Nabelek (nabelekt)</text>
<text x="172.3" y="186.1">Title</text>
<text x="183.7" y="188.9">LED Multiplexer</text>
<text x="172.3" y="194.7">Size</text>
<text x="175.1" y="197.6">A</text>
<text x="183.7" y="194.7">Document Number</text>
<text x="183.7" y="197.6">1</text>
<text x="267" y="194.7">Rev</text>
<text x="269.8" y="197.6">A</text>
<text x="172.3" y="203.3">Date:</text>
<text x="187.2" y="203.3">Thursday, December 06, 2018</text>
<text x="229.7" y="203.3">Sheet</text>
<text x="244" y="203.3">1</text>
<text x="252.6" y="203.3">of</text>
<text x="261.2" y="203.3">1</text>
</g>
<g font-size="2.1">
<text x="30.2" y="2.2">5</text>
<text x="84.7" y="2.2">4</text>
<text x="139.2" y="2.2">3</text>
<text x="193.8" y="2.2">2</text>
<text x="248.3" y="2.2">1</text>
<text x=".8" y="29.8">D</text>
<text x="276.3" y="29.8">D</text>
<text x=".8" y="80.1">C</text>
<text x="276.3" y="80.1">C</text>
<text x=".8" y="130.3">B</text>
<text x="276.3" y="130.3">B</text>
<text x=".8" y="180.5">A</text>
<text x="276.3" y="180.5">A</text>
<text x="30.2" y="206">5</text>
<text x="84.7" y="206">4</text>
<text x="139.2" y="206">3</text>
<text x="193.8" y="206">2</text>
<text x="248.3" y="206">1</text>
</g>
</svg>
